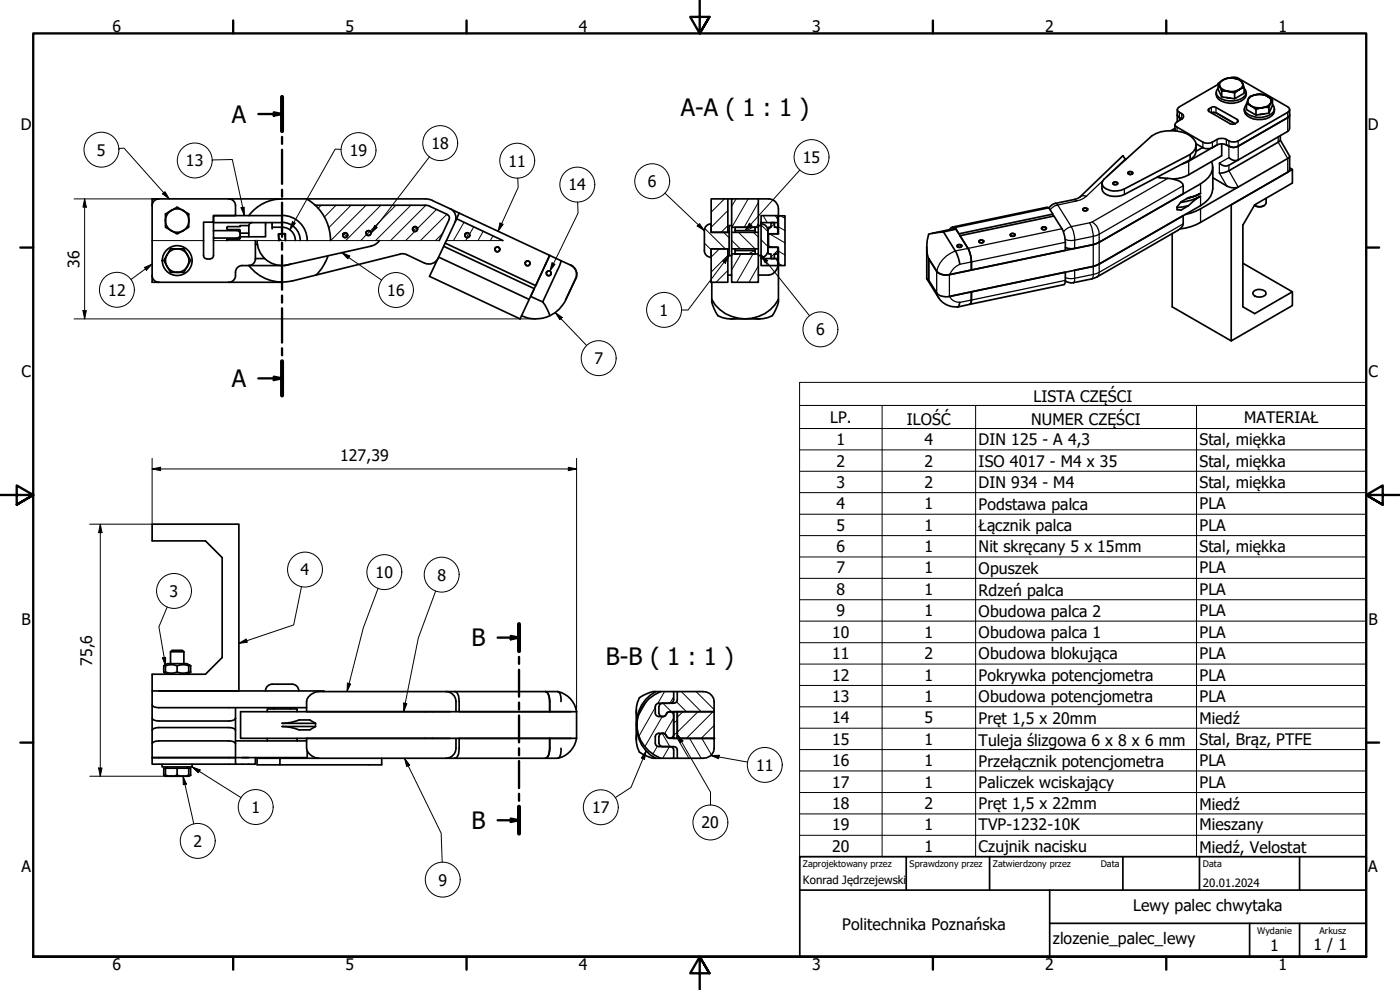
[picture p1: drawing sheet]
<svg xmlns="http://www.w3.org/2000/svg" width="420mm" height="297mm" viewBox="0 0 420 297" stroke-linecap="round" stroke-linejoin="round" font-family="sans-serif">
<!-- layer: Kreskowanie (ISO) -->
<g fill="none" stroke="#000" stroke-width=".3">
<path d="M217.4 59.7l-4 4M220.9 59.7l-1.3 2.2M224.5 59.7l-4.9 8.5M83.6 71.2l.9 1M96.4 61.6l-1 .9M100.8 61.6l-3.5 3.5M103 70.2l1.2 .7M105.3 61.6l-6.7 6.8M109.9 61.6l-10.6 10.6M110 70.4l-1.7 1.8M111 69.4l-1 1M114.3 61.6l-10.5 10.6"/>
<path d="M118.8 61.6l-7.7 7.8M123.3 61.6l-10.6 10.6M124.5 69.5l-2.8 2.7M125.2 68.4l-1.3 .7M127.8 61.6l-10.6 10.6M131 62.9l-5.8 5.7M132.8 70l-2.1 2.2M134.1 64.3l-7.9 7.9M139.3 66.7l-3.2 5.5M139.9 69.9l.7 1.3M140.3 71.3l-.5 .9M142.2 68.1l-1.3 2.2"/>
<path d="M145 69.4l-1.6 2.8M148 70.8l-.9 1.4M150.8 72.1l-.1 .1M211.4 72.9l2 2M211.5 68.6l6.2 6.1M215.9 74.7l-2.5 2.4M217.2 69.7l1.6 1.7M218.4 67.7l-2 2M218.4 63.2l-5 5M218.4 76.6l-5 5M219.6 72.1l2.6 2.6M221.6 69.7l5 5"/>
<path d="M222.4 76.2l-2.8 4.7M225.9 68.2l-1.8 1M226 76.2l-4.9 8.5M226.1 69.7l1.5 1.5M226.4 75.2l-1.7 1M227.6 60.8l-4.3 7.4M227.6 67.1l-.7 1.1M227.6 79.8l-2.8 4.9M228.4 76.4l.6 .7M228.4 71.9l2 2.1M228.4 67.5l2 2M229 64.7l1.3 2.1"/>
<path d="M229.2 77.6l1.2 2.1M230.6 73.6l1 .6M230.9 70.2l4.7 2.7M231.4 68.2l-1 .9M232.4 67.2l-1 .9M232.7 64.7l.7 1.2M232.8 77.6l.6 1M233.4 75.1l-2 2M233.6 79l1.2 .7M233.6 75.4l2 1.1M233.6 68.1l2 1.1M234.3 64.8l1.3 .7"/>
<path d="M218.4 81.1l-3.5 3.6M194.1 210.4l-2.6 4.5M196.7 212.3l-4.9 8.5M197.9 214.4l.4 .5M198.8 215l-5.3 9M198.9 211l2.6 2.5M199.5 207.5l-2.1 3.6M202.2 209.1l-1.2 1.9M202.2 215.4l-2.7 4.7M203.1 210.6l2.9 2.9M203.3 219.8l-1.1 .7M203.3 216.2l-1.1 .6"/>
<path d="M204.5 207.5l5.9 6M205 213.5l-1.7 1.7M208.9 207.5l5.4 5.4M209.5 213.5l-6.2 6.2M214 213.5l-8 8M214.3 217.7l-3.9 3.8M197.3 223.9l-1.3 2.3M198.8 220.1l2.2 3.9M200.9 224l-2 3.5M203.3 221.5l3.5 6M206.9 221.5l3.5 6M210.6 221.5l2.9 4.9"/>
<path d="M214.3 221.5h.1"/>
</g>
<!-- layer: Linia przerwania (ISO) -->
<path d="M45.7 72.2h15.4M64.1 72.2h12.5M77.2 72.2h54.6M134 72.2h16.9" fill="none" stroke="#000" stroke-width=".3"/>
<!-- layer: Widoczne (ISO) -->
<g fill="none" stroke="#000" stroke-width=".51">
<path d="M352.6 37.4l.1 1.8M352.6 38.5l-1.1 .7M353.3 34.5l.6 .8M353.3 32.9v3.6M362.8 32.6a1.73 1.73 0 0 1 2.1-.4l6.7 4a1.83 1.83 0 0 1-2.4 .9l-6.4-3.6-.2-.3zM363.5 33.8h1.4l5.7 3.3M364.2 33.7v.6M365 27.7a2.63 2.63 0 0 0 2.6 3 6 6 0 0 0 6.2-1.6l.2-1.4M365.6 25.3l-12.1 7.1-.2 .5 .2 .4 1.6 1.2 .1 .4-.6 .8-.7-.4M365.6 26.5a1.9 1.9 0 0 0 1 3.2 6.4 6.4 0 0 0 7.2-1.1l.2-.8-.6-1.3M365.6 25.1l1.4-1.1a1.55 1.55 0 0 0-.9 2zM365.6 25.1v1.7l1 2.3"/>
<path d="M366.1 26a3.8 3.8 0 0 0 2.5 1.4h-2zM366.6 27.4v1.7l3.9 .5M367 24a4.2 4.2 0 0 1 3.4-.5 5.4 5.4 0 0 0-3.4 .5zM368.1 29.3l1.2 .1M368.6 27.4a5.1 5.1 0 0 0 3.4-.6l-1.5 1.1zM368.9 23.4a3.3 3.3 0 0 1 2.7 .1l14.9 8.6 .5 .8-.5 .8-14.9 8.6a3.4 3.4 0 0 1-3.6-.5 3.7 3.7 0 0 0-4.1 .9 3.4 3.4 0 0 1-2.9 0l-8.2-4.9-.2-.4 .2-.5 1.8-1.2-.7-.4M370.4 23.5l2 .6 .5 .8a2.94 2.94 0 0 0-2.5-1.4zM372.9 24.9l.5 1.4-1.4 .5a1.49 1.49 0 0 0 .9-1.9zM373.4 26.3v1.7l-2.9 1.6v-1.7M373.4 32.6a3.4 3.4 0 0 0 3.9 3.3 5.3 5.3 0 0 0 5-1.9l.2-1.4M374.1 31.4a1.65 1.65 0 0 0 .2 2.7 6.2 6.2 0 0 0 8-.6l.2-.7-.2-.8-.4-.6M374.1 31.2v1.7l2.8 1.6"/>
<path d="M374.6 29.8a1.58 1.58 0 0 0 .9 2l-1.4-.6zM375.1 28.9l2-.5a3.4 3.4 0 0 0-2.5 1.4zM375.5 31.8a5.7 5.7 0 0 0 3.4 .5l-2 .6zM376.9 32.9v1.6l3.9-.5M377.1 28.4a4.5 4.5 0 0 1 3.3 .5 4.9 4.9 0 0 0-3.3-.5zM378.9 32.3a3.2 3.2 0 0 0 2.5-1.5l-.6 1.4zM379.3 34.2l-1.2 .1M380.4 28.9l1.5 1.1-.5 .8a1.46 1.46 0 0 0-1-1.9zM381.9 30v1.7l-1.1 2.3v-1.8M387 34.5l-.1 .5-.4 .3-14.9 8.6a4.2 4.2 0 0 1-4.2-.7h-1.5l-.6 .3M387 32.9v5.5l-.1 .6-.4 .4-14.9 8.6M47.7 59.7a2 2 0 0 0-2 2"/>
<path d="M68.7 59.7a2 2 0 0 1 2 2v3h-6.6v2h-3v10a.99 .99 0 0 0 1 .9M84.7 59.7a12.5 12.5 0 0 0-10 5M92 59.7l2.6 1.9M127.6 59.7h-81.9v25h38.9M127.7 59.7l1.7 .3 5.7 2.7M213.4 59.7h5v10h-5zM218.4 59.7h1.2M227.6 59.7h-8v8M227.6 59.7a5.7 5.7 0 0 1 4.9 .6 2.89 2.89 0 0 1 1.1 2.4v2.1M227.6 59.7v8M334.1 54.8l.9-.2 .5 .5a1 1 0 0 1-1.5 0zM334.1 54.8l.9-.2 .5 .5a1 1 0 0 1-1.6-.1z"/>
<path d="M337.8 47.9l-.8-1.2-13.2 12.6-1.4 .6-6.1 1.3-.9 .5-.6 .8M338.6 51.7l.9-.2 .5 .5a.89 .89 0 0 1-1.5 0zM338.6 51.7l.9-.2 .4 .2 .1 .4a.95 .95 0 0 1-1.5-.2zM347.3 53.2l3.9 .4a6.1 6.1 0 0 1 3.8 1.6l.1 3-25.2 14.5M347.5 53.1l.8 .2M356.1 59.6l4.2-1.6-1.8 .9a7.2 7.2 0 0 0-5.2 3.2v.8l1.2 .1 2.2-1.3M357.2 46.3a3 3 0 0 0 .2-5.4 11.5 11.5 0 0 0-11.7-.1l-14.4 13a1.68 1.68 0 0 0-.5 1.7 1.68 1.68 0 0 0 1.4 1.3 5.8 5.8 0 0 0 5.2-.1l19.8-10.4v1.6l-19.8 10.4a6.2 6.2 0 0 1-6.1-.4l-.6-1.3v-1.6M358.9 43.1a4.5 4.5 0 0 0 6.4 .4M359 43.5a4 4 0 0 1-1.8 4.4M360.9 44.2l-1.9 1.2M363.7 48.5a4.9 4.9 0 0 1-2.1 5.7l-1.3 1-30.4 17.5M364 53.3l4.2 2.5a4.1 4.1 0 0 0 3.4 .3"/>
<path d="M364 50.1v6.5a6.1 6.1 0 0 1-3.7 5.1l-30.4 17.5-1.8 .7M365.3 43.5l-8.6 4.9-1.9 .8M366.6 43.2v3.5l-9.9 5.7a10.2 10.2 0 0 1-4.7 1.3M368.8 47.3a2.46 2.46 0 0 0 2.8 .7M371.6 48l-2.8 1.6a2.38 2.38 0 0 1-2.8-.7M371.6 56.1l-11.3 6.6-2.9 1.2-1.7 .5M380 59.5v1.4a2.36 2.36 0 0 1-3.5 .7M384.2 42l-.6 .7-14.8 8.5-1.5 .6-1.3 .1M384.2 40.7v1.3l2.8 4.8-.2 .5-15.2 8.8M387 47v3.8l-.5 .9-26.2 15a15.4 15.4 0 0 1-6.2 2M387 50.3l.9 .5M49.7 64.2l3.4-2 1.8 1 1.7 1v4l-3.5 2-3.4-2z"/>
<path d="M51.2 74.7h4l2 3.5-2 3.5h-4l-2.1-3.5zM62.1 77.7h1M64.1 71.4v5.3a.98 .98 0 0 1-1 .9M64.1 69.2v2.2h7a.98 .98 0 0 0 1-1M64.1 69.2h7a1.02 1.02 0 0 1 1 1.2M64.1 66.8v2.4M68.4 71.7l-.3 .5M68.4 68l-.3 .3v.4l.3 .2M68.4 71.7h3.4M68.4 68.9h3.4M71.8 68.9l.3 .3v.8h2.6M72.6 79.7h12"/>
<path d="M72.7 79.7a2.24 2.24 0 0 0-2 3 2 2 0 0 1-2 2M74.7 67.7h-2.6v.3h-3.7M74.7 67.8v3.2M74.7 79.6a12.5 12.5 0 0 0 13 4.7M75.7 66.8a.98 .98 0 0 0-1 1M76.6 72.2v5.5M76.6 77.6h2.8M76.6 73.3h.7M76.6 77.7a2 2 0 0 1-2 2M77.2 72.2a7.5 7.5 0 0 0 8.1 7.5M79.7 66.8v4.2h-7.6l-.1 .6-.2 .1M81.7 66.8v1.9"/>
<path d="M81.7 68.2h2.9M83.5 70.3l.2 1.9v-2h2v2l-.2-2.1zM84.6 64.7h-20.5v2.1h20.5M84.7 66.7a5.4 5.4 0 0 1 5.4 5.5M84.7 64.6a7.5 7.5 0 0 1 7.5 7.6M84.7 68.2a4 4 0 0 1 3.9 4M87.3 79.2l-2 .5M94.6 61.6a14.5 14.5 0 0 1 4.6 10.6M94.6 61.6h33M98.5 76.7l-.7 1.6a12.3 12.3 0 0 1-3 4.2M113.9 72.2l-1.1 1-1.4 .6-26.1 5.9M122.1 76.4l-1.2-.3-.8 .1-25.3 6.3"/>
<path d="M122.1 76.4l5.3 2.6M127.7 61.6l1 .1 5.6 2.7 .4 .5 .1 .9M131.5 77.5a3 3 0 0 1-4 1.4M131.6 77.1l27.2 12.7M133.2 73.9l27.1 12.7-4.2 9.1-27.2-12.8zM134.8 65.8l-3 6.4M135.1 62.6a3 3 0 0 1 1.5 4M135.1 62.7l2.7 1.2M137.8 63.9l27.2 12.7-4.2 9.1-27.2-12.8M137.8 63.9l-.8 1.7M150.9 72.2l-13.9-6.6-3.8 8.3M168.3 78.2l-3.3-1.6-5.7 12.3 3.6 1.7"/>
<path d="M168.3 78.2l-.5 1.8-4.9 10.6M168.3 78.2l3 1.4M171.3 79.6a3.1 3.1 0 0 1 1.5 4M171.3 79.6h.1M171.4 79.6a3 3 0 0 1 1.4 4M213.4 67.2a2 2 0 0 0-2 2v6a2 2 0 0 0 2 2M213.4 74.7h5v10h-5zM213.4 67.2v2.5h5.4M218.8 74.7h-5.4v2.5M219.6 76.7v8h8v-8M219.6 67.7h-.8v9h.8M219.6 74.7h8"/>
<path d="M219.6 68.2h8M219.6 69.7h8M219.6 76.2h8M219.6 67.7v9M220.6 75.2h6v1h-6zM220.6 68.2h6v1h-6zM220.6 69.2v.5M220.6 74.7v.5M226.6 69.2v.5M226.6 74.7v.5M228.4 77.6h5v2.1h-5zM228.4 64.7h5v2.1h-5z"/>
<path d="M228.4 67.7v9M228.4 67.7h-.8v9h.8M228.4 66.8v.9M228.4 76.7v.9M228.4 67.2a2 2 0 0 1 2 2v6a2 2 0 0 1-2 2M230.9 68.2h.5v-1.4h1v1.4h.7l.3 .5M230.9 76.2l-.5-.5v-1.5h3v3.4M230.9 68.2l-.5 .5M233.4 75.7l-.3 .4-.7 .1v1.4h-1v-1.4h-.5M233.4 66.8v3.4h-3v-1.5M233.4 70.1h.2M233.6 79.7v10.9l-.7 2-1.1 2.1a8.1 8.1 0 0 1-5.9 .7"/>
<path d="M233.6 78.7a3.6 3.6 0 0 1-3 3.8h-3M233.6 64.8h2v14.9h-2v-5.5h-3v-4h3zM278.1 74.1v9.5M278.7 77.6l2.4 3.8M278.7 77.6v6.5M283.1 69.6l3.9 6.1 1 3.6M283.1 69.6l-4.4 .7a10.3 10.3 0 0 0 0 7.3M286.6 68.2l-.7-.1-.5 .2-.4 .6M286.9 68.8l-.7-.2-6.5 1.4M286.9 68.8l3.6 5.7M286.9 68.8l-3.8 .8M287.3 73.5h1l.3 .1v.4a.91 .91 0 0 1-1.4-.2z"/>
<path d="M287.3 73.6l.9-.2 .5 .5a.93 .93 0 0 1-1.5-.1zM290.5 74.5l.8 2.3 .2 1.8M290.5 74.5l-2.4-3.8 28.2-5.9 2.4 3.8 .6 1.4a13.9 13.9 0 0 1 .4 5.1l-28.2 5.9v-2.4M291.5 78.6v2.4l-6.5 1.4M293.9 72.2l.9-.1 .4 .1v.4a.94 .94 0 0 1-1.4-.1zM293.9 72.2l1-.1 .3 .5a.88 .88 0 0 1-1.4-.2zM303.3 70.2l.9-.1 .4 .2v.3a.94 .94 0 0 1-1.5-.1zM303.3 70.2l1-.1 .3 .5a.88 .88 0 0 1-1.5-.1zM312.7 68.2l.9-.1 .4 .2v.3a.94 .94 0 0 1-1.5 0zM312.7 68.2l1-.1 .3 .5a.88 .88 0 0 1-1.5-.1zM314.8 62.3l-.7-.1-28.2 5.9M314.8 62.3l1.2 1.9v.7"/>
<path d="M314.8 62.3l-28.2 5.9M316 64.2l-28.2 6-1.2-2M325.1 62.5h1l.3 .2v.3a.99 .99 0 0 1-1.5-.1zM325.1 62.6l.9-.1 .5 .4-.9 .4-.4-.1-.2-.3zM328.1 73.4l-6.5 1.3-1.9-.4M328.1 73.4l-43.2 9M328.1 79.9l-43.2 9M328.1 79.9l-5.6 1.2M329.9 72.7l-1.8 .7M351.8 70v22.1l17.7 10.2M354.3 60.8a16.3 16.3 0 0 0 6-1.9l-1.8 1.2-1.8 1.6-3.4 .6M355.1 64.7v2.5a2.81 2.81 0 0 1-1.5 1.9l-25.1 14.3-6.9 1.5-1-.2-.9-.4"/>
<path d="M373 79l14.9 8.6-11.3 6.5-3.6-2v-24.6l3.6-6 11.3-6.6v-4.1l-18.4 10.7v40.8l18.4-10.6v-4.1M376.6 61.6a2.52 2.52 0 0 0 2.8 0M45.7 82.7a2 2 0 0 0 2 2M94.8 82.5l-7.1 1.8M162.9 90.6l1.2 2 .9 2.1M172.8 83.6l-3 6.3a9.9 9.9 0 0 1-13.3 4.8M213.6 84.7v5.9l.7 2 1.2 2.1a8.1 8.1 0 0 0 5.9 .7M213.6 89.8a11.5 11.5 0 0 0 20 0M218.4 82.5h1.2M219.1 95.7h9M278.1 83.6l3.6 5.7a6 6 0 0 0 5.9 2.7l.4-1.3M278.1 83.6l.6 .5"/>
<path d="M278.7 84.1l2.4 3.8a3.7 3.7 0 0 0 3.8 1M281.1 81.4a4.1 4.1 0 0 0 3.9 1M281.1 81.4l-2.4-3.8v6.5M281.1 81.4a3.7 3.7 0 0 0 3.8 1M285 88.9l6.5-1.3v2.4M291.1 91.3l-3.7 .8M291.5 90l-.2 1.1-.2 .2M291.5 90v-2.4l28.2-6v3.2l-.4 .6-28.2 5.9M376.2 87.5a2.58 2.58 0 0 1 3.7 .3 1.49 1.49 0 0 1-1.8 1.3 1.7 1.7 0 0 1-2.1-1.2zM45.7 157.3h26v50h-26v-5h16l5-5v-30l-5-5h-16zM49.1 199.8v1.9M49.7 199.8a5 5 0 0 1 3.4 0 5 5 0 0 1 3.5 0"/>
<path d="M49.7 199.4v2.6M49.7 199.4l.6-.3h5.8l1.1 .7M49.7 199.5l-.6 .3M49.7 199.4l-.6 .4M51.2 195.6l.4-.5h3.1l.5 .5M51.2 195.6h4M51.2 195.6v3.5M53.1 199.8v1.9M55.2 195.6v3.5M56.6 199.4v2.6M56.6 199.5l.6 .3M57.2 199.8v1.9"/>
<path d="M45.7 215.5a1.91 1.91 0 0 0 2 .8h20.9a1.91 1.91 0 0 0 2.1-.8M45.7 219.1a1.91 1.91 0 0 1 2-.8h20.9a1.91 1.91 0 0 1 2.1 .8M45.7 207.3v20h2M45.7 211.5a1.91 1.91 0 0 0 2 .8h44.3M47.7 207.3h49.5v.2M49.1 201.7l.6 .2M49.1 201.7l.6 .3M49.7 201.7a5 5 0 0 0 3.4 0 5 5 0 0 0 3.5 0M49.7 202l.6 .3M57.2 201.7l-1.1 .6M57.2 201.7l-.6 .2M70.7 215.5v7.6"/>
<path d="M70.7 212.3v3.2M80.2 213.5v-.8h9v.8M81.7 205.3h6M81.7 205.3a2 2 0 0 0-2 2M82.2 212.3v.4M84.6 218h10.1l-1.7 1h-3.2a14.2 14.2 0 0 0-5.2-1zM84.6 217a14.2 14.2 0 0 0 5.2-1h3.2l1.7 1zM87.2 212.3v.4M87.7 205.3a2 2 0 0 1 2 2M94.7 217v1M133.8 207.5a3 3 0 0 1 3 3M133.9 207.5h33.4a2.58 2.58 0 0 1 1 3"/>
<path d="M133.9 207.5h-38.3a3.9 3.9 0 0 0-3.6 3v3h43.1M136.5 207.5a2.02 2.02 0 0 1 1.2 2.1l.1 3.9h27.2v-3M136.8 210.5v3M163.7 207.5a2.02 2.02 0 0 1 1.2 2.1l.1 .9M165 210.5v3h6.3M167.4 207.5a7.2 7.2 0 0 1 5.6 6M173 213.5h-100.8v8h55.4M173 213.5v8h-81v3a3.9 3.9 0 0 0 3.6 3M190.9 213v9M191.2 219.8a8.1 8.1 0 0 0 .7 5.9l1 .6a8.3 8.3 0 0 0 5.3 1.2M196.8 207.5a11.5 11.5 0 0 0 0 20M198.2 207.5a8.8 8.8 0 0 0-6.3 1.8 8.1 8.1 0 0 0-.7 6"/>
<path d="M198.2 207.5a10.6 10.6 0 0 0-7 10 10.6 10.6 0 0 0 7 10M198.2 207.5h4l-.1 3-1 .5M198.9 211l-.6 .1-.4 .4-.2 .5v2a1.21 1.21 0 0 0 1.3 1 1.21 1.21 0 0 0 1.2-1.1l.8-.4h13.3v-3a3.2 3.2 0 0 0-3.3-3h-7.7v2.5l-.5 .9-5.1 .1-.9 .5v3a2.24 2.24 0 0 0 3.5-.7 1.1 1.1 0 0 1 1.2-.2 1.1 1.1 0 0 1 .7 .9v6a1.23 1.23 0 0 1-1.3 1 1.23 1.23 0 0 1-1.1-1.1 2.43 2.43 0 0 0-3 .1v3l.9 .5 5.1 .1 .5 .9v2.5h7.7a3.2 3.2 0 0 0 3.3-3v-3h-13.3a1.59 1.59 0 0 1-1.4-1.2 1.15 1.15 0 0 0-1.9 .7v2l.2 .5 .4 .4 .6 .1M202.2 213.5h1.1v8h-1.1zM202.2 207.5h1.1M203.3 213.5h11v8h-11zM45.7 223.1a1.91 1.91 0 0 1 2-.8h20.9a1.91 1.91 0 0 1 2.1 .8M48.6 229.3v.8h9.1v-.8M49.1 232.6l.6 .2M49.1 232.6l.6 .3M49.7 232.6v.3h1.7M49.7 232.6l1.7 .3"/>
<path d="M49.7 230.5h3.4v2.1M49.7 230.5h-.6v2.1M49.7 230.5v2.1M50.2 230.1v.4M51.4 232.9h3.5M53.1 232.6l-1.7 .3M53.1 232.6l1.8 .3M53.1 230.5h3.5v2.1M56.2 230.1v.4M56.6 232.6l-1.7 .3M56.6 232.6v.3h-1.7M56.6 230.5h.6v2.1"/>
<path d="M57.2 232.6l-.6 .2M57.2 232.6l-.6 .3M68.6 227.3h4M70.7 227.3v2h5.9v-2M70.7 227.3h-25v2h25M70.7 222.3h21.3M70.7 223.1v4.2M72.6 227.3h2.1M80.2 221.5v.8M83.5 227.3v.2M84 227.5h-6.8v2h6.8M85.5 227.3v.2"/>
<path d="M85.9 227.3v.2M89.2 221.5v.8M92.2 225.2v2.1h-19.6M95.6 227.5h38.3M95.6 227.5h-11.6v2h30.6v-2M136.8 221.5a5.8 5.8 0 0 1-.6 4.9 3 3 0 0 1-2.4 1.1M165 224.5a3.1 3.1 0 0 1-1.3 3M165 224.5v-3h-27.2a10.3 10.3 0 0 1-.5 5.4l-.3 .5-.5 .1M165 221.5v3M168.3 224.5a2.58 2.58 0 0 1-1 3h-33.4M173 221.5a7.3 7.3 0 0 1-5.6 6M201.1 224l1 .5 .1 3h-4"/>
<path d="M202.2 227.5h1.1"/>
<circle cx="53.2" cy="66.2" r="3.5"/>
<circle cx="53.2" cy="78.2" r="3.5"/>
<circle cx="53.2" cy="78.2" r="4.5"/>
<circle cx="103.6" cy="70.6" r=".73"/>
<circle cx="110.6" cy="69.9" r=".73"/>
<circle cx="124.6" cy="68.7" r=".73"/>
<circle cx="140.2" cy="70.6" r=".73"/>
<circle cx="149.3" cy="74.8" r=".73"/>
<circle cx="158.3" cy="79" r=".73"/>
<circle cx="164.7" cy="82" r=".73"/>
</g>
<g fill="none" stroke="#000" stroke-width=".38">
<path d="M353.3 38.1v1.2M353.9 33.7v2.4M354.6 34.1v1.6M362.8 32.6v.9M363.5 32.2v1.6M364.9 32.2v1.6M371.3 35.9v.8M386.5 33.7v5.7M322.4 59.9l.6 .4M324 59.2l.6-.4 1.5 .1-1.9 1.1-1.2 .3M331 54.2l-4.9 4.7M337.4 56.7v1.6"/>
<path d="M337.7 47.7l-5.5 5.2M350.5 53.5l-22.7 13.1M355.1 55.7l-25.2 14.6M356.7 48.4v4M360.3 55.2v2.8M360.3 58.9v2.8M361 42.7v1.6M363.9 42.7v1.6M365.3 41.8v1.7M368 41.8v1.7M368.8 42.3v5l-2.8 1.6v3l2.2 3.9M368.8 49.6v1.6l2.8 4.9"/>
<path d="M371.6 42.3v5.7M383.6 41v1.7l2.9 4.8v4.2M316.8 61l.6 .5M317.4 61.5l-.9 .3-1.3 1.2M317.4 61.5l4.1 6.5 5.5-1.1M318.7 68.6l-28.2 5.9a9.4 9.4 0 0 0-9.4 6.9v6.5l.6 1.4M319.2 69.6l1.4-1.3 .9-.3 .6 1.5 .4 2.6h-2l-.8-.3M319.7 72.7l-31.7 6.6a6.2 6.2 0 0 0-3.1 3.1l.1 6.5a3.1 3.1 0 0 0 3 1.8l31.7-6.6M322.5 74.5v-2.4l5.6-1.2v11.4l-5.6 1.2v-2.4M323 60.3l-5.6 1.2M327 66.9l.7 1.3 .4 2.7 1.8-.6M327.8 66.6a4.2 4.2 0 0 1 2.1 3.7"/>
<path d="M327.8 66.6l-.8 .3M329.9 70.3v11.4M355.1 67.2l-25.2 14.5M360.3 62.7v4M319.7 83.3l.9 .3 1.9-.1v.7l-.4 .6M329.9 81.7l-.3 1-.3 .3M329.9 81.7l-1.8 .6-.2 1.2-.2 .2"/>
</g>
<!-- layer: Symbol (ISO) -->
<g fill="none" stroke="#000" stroke-width=".3">
<path d="M35.6 44.6l1.6-.2 13.6 15.3M48.8 58.2l.7-.7 1.3 2.2zM63.7 48l6-.1 3.6 16.8M102.4 44.8h-1.8l-13.6 24.1M128.9 47l-17.6 23M155.4 53.4l.1 2.8-6 13.2M199.6 58l11.8 11.2M240 51l-16.4 18.2M45.7 79.2l-6.4 4.7M72.3 62.3l1-.1v2.5zM87.8 66.5l.8 .5-1.6 1.9zM102.6 75.8l2.4 1-.6 .8z"/>
<path d="M102.6 75.8l12 8.3M112.5 67.7l.7 .5-1.9 1.8zM150.1 66.9l.9 .4-1.5 2.1zM165.7 78.9l.9 .4-1.6 2zM173.4 60.6l.1 3.3-8.5 17.4M209.9 67.1l1.5 2.1-2.2-1.4zM216.9 78.4l1.9-1.7-1.1 2.3zM218.8 76.7l-12.3 16.3h-2M224.9 67l.8 .7-2.1 1.5zM228.4 76.6l2 1.6-.8 .7zM228.4 76.6l14.6 18.1M43.4 80.2l2.3-1-1.8 1.9z"/>
<path d="M166.6 93.8l2.1 1.4-.7 .7zM166.6 93.8l9.4 9.8M240 121.7v-7h170v7M240 121.7h170v6.9M240 121.7v135.3h170v-128.4M240 128.6h170M240 135h170M264.7 121.7v135.3M292.8 121.7v135.3M359.1 121.7v135.3M240 141.4h170M240 147.8h170"/>
<path d="M240 154.3h170M90.5 176l-2.4 11.5-16.4 5.5M113.5 176.5l-4.5 11.9-4.9 19.1M130.7 177.3l-5.2 14.1-4.3 22.1M240 160.7h170M240 167.1h170M240 173.5h170M240 179.9h170M48.8 197.4l.9-.2v2.6zM50.2 182.2l-2.5 5.9 2 11.7M71.7 193l2.2-1.2 .3 .9zM240 186.4h170"/>
<path d="M240 192.8h170M240 199.2h170M104.3 205l.9 .2-1.1 2.3zM121.2 210.9l.9 .2-.9 2.4zM240 205.7h170M240 212.1h170M240 218.5h170M54.9 232.9l1 2.4-.9 .1zM54.9 232.9l3.3 14.3M57.7 230.1l2.4 .9-.6 .9zM57.7 230.1l14.6 9.2M121.4 227.5l1.5 2-.9 .5z"/>
<path d="M121.4 227.5l11 22.5 .3 8.7M193.9 225.3l-.5 2.5-.9-.4zM193.9 225.3l-4.5 11-4.7 3M203.3 220.4l1.7 1.9-.9 .5zM203.3 220.4l9.9 17.3v3.8M213.3 226.7l2.5-.1-.2 1zM213.3 226.7l11 1.9M240 224.9h170M240 231.3h170M240 237.8h170M240 244.2h170M240 250.6h170"/>
<circle cx="30.4" cy="44.9" r="5.2"/>
<circle cx="58.5" cy="48.2" r="5.2"/>
<circle cx="107.6" cy="45" r="5.2"/>
<circle cx="132.1" cy="42.9" r="5.2"/>
<circle cx="155.2" cy="48.2" r="5.2"/>
<circle cx="173.3" cy="55.4" r="5.2"/>
<circle cx="195.7" cy="54.4" r="5.2"/>
<circle cx="243.6" cy="47.1" r="5.2"/>
<circle cx="35.1" cy="86.9" r="5.2"/>
<circle cx="118.8" cy="87" r="5.2"/>
<circle cx="199.3" cy="93" r="5.2"/>
<circle cx="246.2" cy="98.8" r="5.2"/>
<circle cx="179.7" cy="107.5" r="5.2"/>
<circle cx="52.2" cy="177.3" r="5.2"/>
<circle cx="91.5" cy="170.9" r="5.2"/>
<circle cx="115.3" cy="171.7" r="5.2"/>
<circle cx="132.6" cy="172.4" r="5.2"/>
<circle cx="229.5" cy="229.5" r="5.2"/>
<circle cx="59.3" cy="252.3" r="5.2"/>
<circle cx="76.7" cy="242.1" r="5.2"/>
<circle cx="180.3" cy="242.2" r="5.2"/>
<circle cx="213.2" cy="246.8" r="5.2"/>
<circle cx="132.9" cy="263.9" r="5.2"/>
</g>
<!-- layer: Linia przekroju (ISO) -->
<g fill="none" stroke="#000" stroke-width=".7">
<path d="M77.5 34.2h7.1M82.2 33.7l2.4 .5-2.4 .5zM84.6 29.1v10.3M84.6 41.1v2.1M84.6 44.9v10.3M84.6 56.9v2.1M84.6 60.8v10.2M84.6 72.8v2.1M84.6 76.6v10.3M84.6 88.7v2.1M84.6 92.5v10.3M77.5 113.5h7.1"/>
<path d="M82.2 113l2.4 .5-2.4 .5zM84.6 104.5v2.1M84.6 108.4v10.3M149.4 191.3h6.4M153.3 190.8l2.5 .5-2.5 .5zM155.8 187.2v8.2M155.8 197.1v2.1M155.8 201v8M155.8 210.8v2.1M155.8 214.7v8M155.8 224.5v2.1M155.8 228.3v8.2"/>
<path d="M155.8 238.2v2.1M149.4 246.1h6.4M153.3 245.6l2.5 .5-2.5 .5zM155.8 242v8.1"/>
</g>
<path d="M84.6 29.1v10.3M84.6 108.4v10.3M155.8 187.2v8.2M155.8 242v8.1" fill="none" stroke="#000" stroke-width="1.2"/>
<path d="M82.2 33.7l2.4 .5-2.4 .5zM82.2 113l2.4 .5-2.4 .5zM153.3 190.8l2.5 .5-2.5 .5zM153.3 245.6l2.5 .5-2.5 .5z" fill="#000"/>
<!-- layer: Obramowanie (ISO) -->
<g fill="none" stroke="#000" stroke-width=".7">
<path d="M70 6.1v3.9M140 6.1v3.9M210 0v10l-2.9-4.9h5.8l-2.9 4.9 2.9-4.9M280 6.1v3.9M350 6.1v3.9M6.1 74.3h3.9M410 74.3h3.9M0 148.5h10l-5-2.8v5.7l5-2.9-5 2.9M420 148.5h-10l5-2.8v5.7l-5-2.9 5 2.9M6.1 222.8h3.9M410 222.8h3.9M10 287.1v-277.1h400v277.1h-400h400"/>
<path d="M70 287.1v3.8M140 287.1v3.8M212.9 292l-2.9-4.9 2.9 4.9h-5.8l2.9-4.9v9.9M280 287.1v3.8M350 287.1v3.8"/>
</g>
<path d="M240 257h170v30.1h-170zM272 257v10.1M297 257v10.1M337 257v10.1M360 257v10.1M390 257v10.1M240 267.1h170M315 277h95M315 267.1v20M375 277v10.1M390 277v10.1" fill="none" stroke="#000" stroke-width=".51"/>
<!-- layer: Symbol (ISO) -->
<g fill="#000">
<path d="M48.8 58.2l.7-.7 1.3 2.2zM72.3 62.3l1-.1v2.5zM87.8 66.5l.8 .5-1.6 1.9zM102.6 75.8l2.4 1-.6 .8zM112.5 67.7l.7 .5-1.9 1.8zM150.1 66.9l.9 .4-1.5 2.1zM165.7 78.9l.9 .4-1.6 2zM209.9 67.1l1.5 2.1-2.2-1.4zM216.9 78.4l1.9-1.7-1.1 2.3zM224.9 67l.8 .7-2.1 1.5zM228.4 76.6l2 1.6-.8 .7zM43.4 80.2l2.3-1-1.8 1.9z"/>
<path d="M166.6 93.8l2.1 1.4-.7 .7zM48.8 197.4l.9-.2v2.6zM71.7 193l2.2-1.2 .3 .9zM104.3 205l.9 .2-1.1 2.3zM121.2 210.9l.9 .2-.9 2.4zM54.9 232.9l1 2.4-.9 .1zM57.7 230.1l2.4 .9-.6 .9zM121.4 227.5l1.5 2-.9 .5zM193.9 225.3l-.5 2.5-.9-.4zM203.3 220.4l1.7 1.9-.9 .5zM213.3 226.7l2.5-.1-.2 1z"/>
</g>
<!-- layer: Wymiar (ISO) -->
<g fill="none" stroke="#000" stroke-width=".3">
<path d="M22.2 59.7h25.5M25.4 59.7l.5 2.5h-1zM25.4 59.7v36M22.2 95.7h138.6M24.9 93.2h1l-.5 2.5zM45.7 137.5v19.8h-18.8M173 137.5v76M30.1 157.3l.5 2.5h-1zM30.1 157.3v75.6M45.7 140.7l2.5-.5v1zM45.7 140.7h127.3M170.6 140.2l2.4 .5-2.4 .5z"/>
<path d="M26.9 232.9h24.5M29.6 230.4h1l-.5 2.5z"/>
</g>
<path d="M25.4 59.7l.5 2.5h-1zM24.9 93.2h1l-.5 2.5zM30.1 157.3l.5 2.5h-1zM45.7 140.7l2.5-.5v1zM170.6 140.2l2.4 .5-2.4 .5zM29.6 230.4h1l-.5 2.5z" fill="#000"/>
<g font-size="7.2">
<text x="204.3" y="34.8">A-A ( 1 : 1 )</text>
<text x="69.6" y="36.8">A</text>
<text x="69.6" y="116.1">A</text>
<text x="141.5" y="193.9">B</text>
<text x="181.8" y="199.6">B-B ( 1 : 1 )</text>
<text x="141.5" y="248.7">B</text>
</g>
<g font-size="4.8">
<text x="33.7" y="9.6">6</text>
<text x="103.7" y="9.6">5</text>
<text x="173.7" y="9.6">4</text>
<text x="243.7" y="9.6">3</text>
<text x="313.7" y="9.6">2</text>
<text x="383.7" y="9.6">1</text>
<text x="6.2" y="38.9">D</text>
<text x="410.5" y="38.9">D</text>
<text x="29.1" y="46.7">5</text>
<text x="105" y="46.8">19</text>
<text x="129.5" y="44.7">18</text>
<text x="55.8" y="49.9">13</text>
<text x="152.6" y="50">11</text>
<text x="240.9" y="48.9">15</text>
<text x="170.6" y="57.1">14</text>
<text x="194.4" y="56.2">6</text>
<text x="23.8" y="80.3" transform="rotate(-90 23.8 80.3)">36</text>
<text x="32.5" y="88.7">12</text>
<text x="116.2" y="88.8">16</text>
<text x="197.9" y="94.8">1</text>
<text x="244.9" y="100.6">6</text>
<text x="6.4" y="113.1">C</text>
<text x="178.4" y="109.2">7</text>
<text x="410.7" y="113.1">C</text>
<text x="310.1" y="120.6">LISTA CZĘŚCI</text>
<text x="249.1" y="126.9">LP.</text>
<text x="272.2" y="127.6">ILOŚĆ</text>
<text x="309.5" y="127.6">NUMER CZĘŚCI</text>
<text x="373.4" y="126.9">MATERIAŁ</text>
<text x="251" y="133.5">1</text>
<text x="277.4" y="133.5">4</text>
<text x="293.7" y="133.6">DIN 125 - A 4,3</text>
<text x="360" y="133.6">Stal, miękka</text>
<text x="102" y="138.4">127,39</text>
<text x="251" y="140">2</text>
<text x="277.4" y="140">2</text>
<text x="293.7" y="140">ISO 4017 - M4 x 35</text>
<text x="360" y="140.1">Stal, miękka</text>
<text x="251" y="146.4">3</text>
<text x="277.4" y="146.4">2</text>
<text x="293.7" y="146.4">DIN 934 - M4</text>
<text x="360" y="146.5">Stal, miękka</text>
<text x="251" y="152.8">4</text>
<text x="277.4" y="152.8">1</text>
<text x="293.7" y="152.9">Podstawa palca</text>
<text x="360" y="152.8">PLA</text>
<text x="251" y="159.2">5</text>
<text x="277.4" y="159.2">1</text>
<text x="293.7" y="159.3">Łącznik palca</text>
<text x="360" y="159.2">PLA</text>
<text x="251" y="165.7">6</text>
<text x="277.4" y="165.7">1</text>
<text x="293.7" y="165.7">Nit skręcany 5 x 15mm</text>
<text x="360" y="165.7">Stal, miękka</text>
<text x="90.2" y="172.6">4</text>
<text x="112.7" y="173.4">10</text>
<text x="251" y="172.1">7</text>
<text x="277.4" y="172.1">1</text>
<text x="293.7" y="172.1">Opuszek</text>
<text x="360" y="172.1">PLA</text>
<text x="50.9" y="179.1">3</text>
<text x="131.3" y="174.2">8</text>
<text x="251" y="178.5">8</text>
<text x="277.4" y="178.5">1</text>
<text x="293.7" y="178.7">Rdzeń palca</text>
<text x="360" y="178.5">PLA</text>
<text x="251" y="185">9</text>
<text x="277.4" y="184.9">1</text>
<text x="293.7" y="185">Obudowa palca 2</text>
<text x="360" y="184.9">PLA</text>
<text x="6.4" y="187.4">B</text>
<text x="249.7" y="191.4">10</text>
<text x="277.4" y="191.4">1</text>
<text x="293.7" y="191.4">Obudowa palca 1</text>
<text x="360" y="191.4">PLA</text>
<text x="410.7" y="187.4">B</text>
<text x="249.7" y="197.8">11</text>
<text x="277.4" y="197.8">2</text>
<text x="293.7" y="197.9">Obudowa blokująca</text>
<text x="360" y="197.8">PLA</text>
<text x="27.7" y="199.8" transform="rotate(-90 27.7 199.8)">75,6</text>
<text x="249.7" y="204.2">12</text>
<text x="277.4" y="204.2">1</text>
<text x="293.7" y="204.3">Pokrywka potencjometra</text>
<text x="360" y="204.2">PLA</text>
<text x="249.7" y="210.7">13</text>
<text x="277.4" y="210.6">1</text>
<text x="293.7" y="210.7">Obudowa potencjometra</text>
<text x="360" y="210.6">PLA</text>
<text x="249.7" y="217">14</text>
<text x="277.4" y="217">5</text>
<text x="293.7" y="217.1">Pręt 1,5 x 20mm</text>
<text x="360" y="217.3">Miedź</text>
<text x="249.7" y="223.4">15</text>
<text x="277.4" y="223.4">1</text>
<text x="293.7" y="223.7">Tuleja ślizgowa 6 x 8 x 6 mm</text>
<text x="360" y="223.6">Stal, Brąz, PTFE</text>
<text x="226.9" y="231.3">11</text>
<text x="249.7" y="229.9">16</text>
<text x="277.4" y="229.9">1</text>
<text x="293.7" y="230">Przełącznik potencjometra</text>
<text x="360" y="229.9">PLA</text>
<text x="249.7" y="236.3">17</text>
<text x="277.4" y="236.3">1</text>
<text x="293.7" y="236.4">Paliczek wciskający</text>
<text x="360" y="236.3">PLA</text>
<text x="75.4" y="243.9">1</text>
<text x="177.7" y="244">17</text>
<text x="249.7" y="242.7">18</text>
<text x="277.4" y="242.7">2</text>
<text x="293.7" y="242.7">Pręt 1,5 x 22mm</text>
<text x="360" y="242.9">Miedź</text>
<text x="210.6" y="248.5">20</text>
<text x="249.7" y="249.2">19</text>
<text x="277.4" y="249.2">1</text>
<text x="293.7" y="249.2">TVP-1232-10K</text>
<text x="360" y="249.2">Mieszany</text>
<text x="58" y="254.1">2</text>
<text x="249.7" y="255.6">20</text>
<text x="277.4" y="255.6">1</text>
<text x="293.7" y="255.6">Czujnik nacisku</text>
<text x="360" y="255.8">Miedź, Velostat</text>
<text x="6.4" y="261.7">A</text>
<text x="410.7" y="261.7">A</text>
<text x="131.6" y="265.7">9</text>
<text x="340" y="273.4">Lewy palec chwytaka</text>
<text x="252.8" y="279">Politechnika Poznańska</text>
<text x="316" y="283.4">zlozenie_palec_lewy</text>
<text x="381.2" y="285.3">1</text>
<text x="394.2" y="285">1 / 1</text>
<text x="33.7" y="290.9">6</text>
<text x="103.7" y="290.9">5</text>
<text x="173.7" y="290.9">4</text>
<text x="243.7" y="290.9">3</text>
<text x="313.7" y="290.9">2</text>
<text x="383.7" y="290.9">1</text>
</g>
<g font-size="3.4">
<text x="241" y="265.4">Konrad Jędrzejewski</text>
<text x="361" y="266">20.01.2024</text>
</g>
<g font-size="2.7">
<text x="241" y="260.1">Zaprojektowany przez</text>
<text x="273" y="260.1">Sprawdzony przez</text>
<text x="298" y="260.1">Zatwierdzony przez</text>
<text x="330.3" y="260">Data</text>
<text x="361" y="260">Data</text>
<text x="377.3" y="280.1">Wydanie</text>
<text x="396" y="280.1">Arkusz</text>
</g>
</svg>
